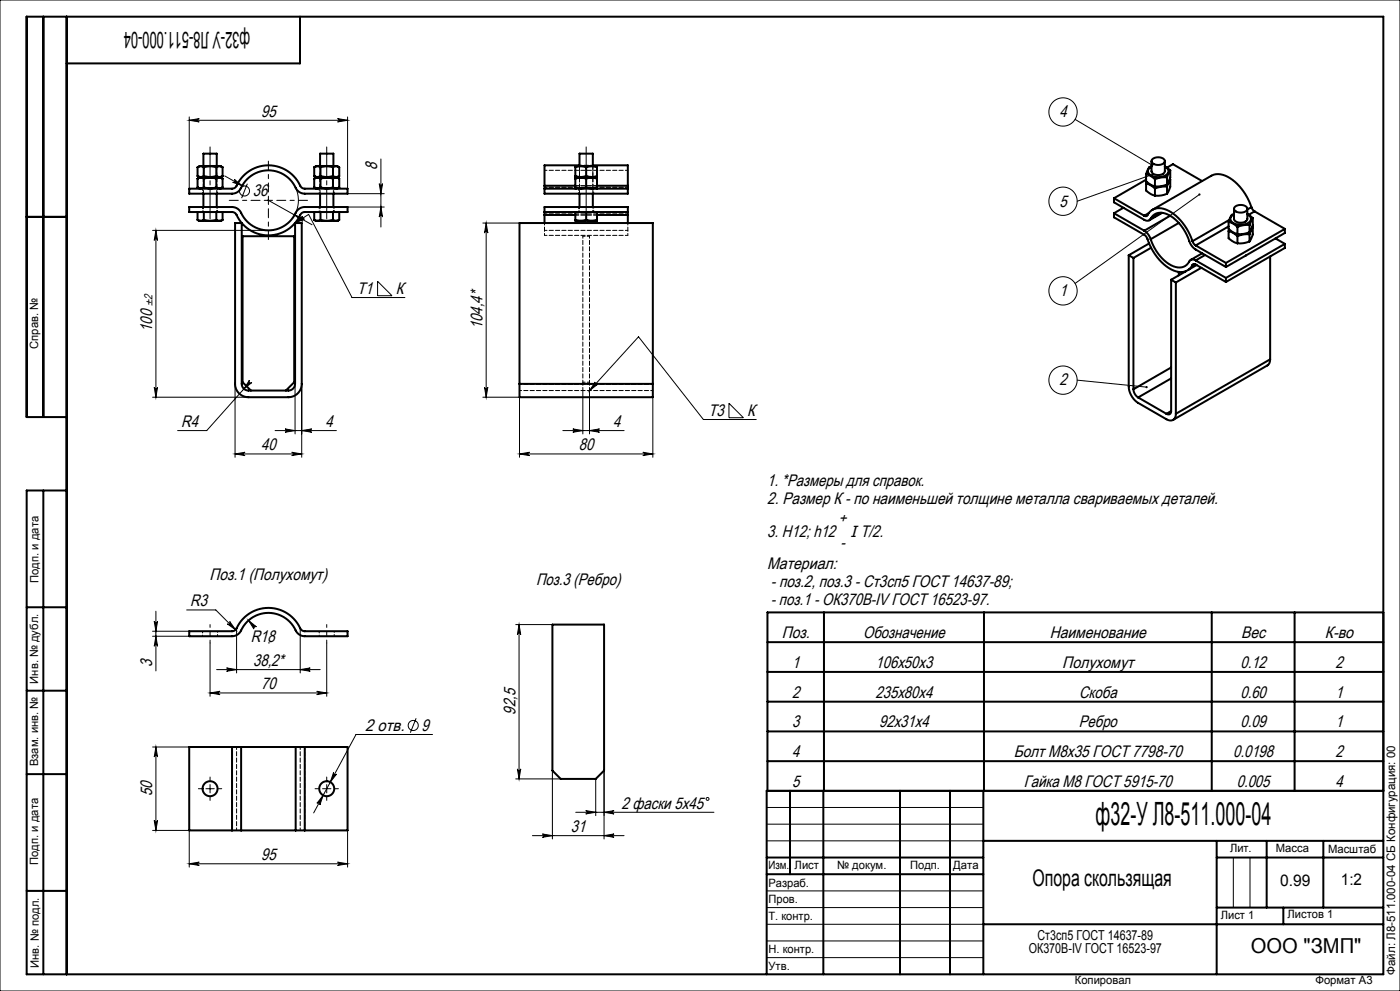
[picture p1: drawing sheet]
<svg xmlns="http://www.w3.org/2000/svg" width="420mm" height="297mm" viewBox="0 0 420 297" stroke-linecap="round" stroke-linejoin="round" font-family="sans-serif">
<g fill="none" stroke="#000" stroke-width=".3">
<path d="M0 0h420v297h-420zM56.8 36l3-.5a.5 .5 0 0 0-.5 .5 .5 .5 0 0 0 .5 .5zM56.8 35v21.5M56.8 36h47.5M101.3 35.5l3 .5-3 .5a.5 .5 0 0 0 .4-.5 .5 .5 0 0 0-.4-.5zM104.3 35v21.5M322.5 35.8l23.2 13.7M67.4 52.7l5.3 3M70.3 53.8l2.4 1.9-2.9-1.1a.5 .5 0 0 0 .7-.2 .5 .5 0 0 0-.2-.6zM72.7 55.7h.1M74.2 55.1l-1.7 4.3M80.3 59.9l13.3 7.5"/>
<path d="M80.5 58.8v2.5M88.7 56.3a9 9 0 0 1-.9 9M104.3 58h11M113.8 55a.5 .5 0 0 0 .5 .5 .5 .5 0 0 0 .5-.5l-.5 3zM114.3 47.7v20.3M345.8 52.3l-22.6 8M359.8 58.3l-37.3 26.7M45.8 69h34.7M46.8 69l.5 3a.5 .5 0 0 0-.5-.4 .5 .5 0 0 0-.5 .4zM46.8 69v50M79.3 60h2.5M88.4 64.4l2.8 1.1a.5 .5 0 0 0-.6 .2 .5 .5 0 0 0 .2 .6z"/>
<path d="M88.5 66.8l2.3-2a.5 .5 0 0 0-.1 .7 .5 .5 0 0 0 .6 .2zM88.5 66.8l4.1-2.5 13 24.9h15.9M104.3 62h11M114.3 62l.5 3a.5 .5 0 0 0-.5-.4 .5 .5 0 0 0-.5 .4zM144.9 66.8h11M145.9 66.8v52.2M145.9 66.8l.5 3a.5 .5 0 0 0-.5-.4 .5 .5 0 0 0-.5 .4zM113.3 84.3l4.3 4.3h-4.3zM45.8 119h28.7M46.3 116a.5 .5 0 0 0 .5 .5 .5 .5 0 0 0 .5-.5l-.5 3zM70.5 115v22M74.5 115l-12.5 14h-8.7"/>
<path d="M74.8 114a.5 .5 0 0 0 .1 .7 .5 .5 0 0 0 .7-.1l-2.4 1.9zM88.5 115v15M90.5 115v22M144.9 119h11v18M145.4 116a.5 .5 0 0 0 .5 .5 .5 .5 0 0 0 .5-.5l-.5 3zM174.9 117v13M176.9 117v13M176.9 117l14.7-16.1 19.4 24.8h15.9M178.5 114.5a.5 .5 0 0 0 .1 .7 .5 .5 0 0 0 .7 0l-2.4 1.8zM195.9 119v18M323.2 113.9l20.8 2.1M70.5 136h20"/>
<path d="M70.5 136l3-.5a.5 .5 0 0 0-.5 .5 .5 .5 0 0 0 .5 .5zM82.5 129h18.4M85.5 128.5l3 .5-3 .5a.5 .5 0 0 0 .5-.5 .5 .5 0 0 0-.5-.5zM87.5 135.5l3 .5-3 .5a.5 .5 0 0 0 .5-.5 .5 .5 0 0 0-.5-.5zM90.5 129l3-.5a.5 .5 0 0 0-.5 .5 .5 .5 0 0 0 .5 .5zM155.9 136l3-.5a.5 .5 0 0 0-.5 .5 .5 .5 0 0 0 .5 .5zM155.9 136h40M168.9 129h18.3M171.9 128.5l3 .5-3 .5a.5 .5 0 0 0 .4-.5 .5 .5 0 0 0-.4-.5zM176.9 129l3-.5a.5 .5 0 0 0-.5 .5 .5 .5 0 0 0 .5 .5zM192.9 135.5l3 .5-3 .5a.5 .5 0 0 0 .4-.5 .5 .5 0 0 0-.4-.5zM218.7 120.9l4.3 4.3h-4.3z"/>
<path d="M45.8 189.2h11M45.8 190.7h11M46.3 186.2a.5 .5 0 0 0 .5 .5 .5 .5 0 0 0 .5-.5l-.5 3zM46.8 183.2v17.9M46.8 190.7l.5 3a.5 .5 0 0 0-.5-.5 .5 .5 0 0 0-.5 .5zM56 182.8h8.7l6 5.9M63 192.7v16M68.9 186.3l1.8 2.4-2.5-1.7a.5 .5 0 0 0 .7 0 .5 .5 0 0 0 0-.7zM71 188.3v13.4M74.6 185.9l2.3 2a.5 .5 0 0 0-.7-.1 .5 .5 0 0 0 0 .7zM74.6 185.9l1.8 2.2M80.5 192.7h.1"/>
<path d="M90.1 188.3v13.4M98 192.7v16M154.7 187.2h11M155.7 187.2l.5 3a.5 .5 0 0 0-.5-.5 .5 .5 0 0 0-.5 .5zM155.7 187.2v46.2M63 207.7l3-.5a.5 .5 0 0 0-.5 .5 .5 .5 0 0 0 .5 .5zM63 207.7h35M65 200.7h31.1M68 200.2l3 .5-3 .5a.5 .5 0 0 0 .4-.5 .5 .5 0 0 0-.4-.5zM90.1 200.7l3-.5a.5 .5 0 0 0-.5 .5 .5 .5 0 0 0 .5 .5zM95 207.2l3 .5-3 .5a.5 .5 0 0 0 .5-.5 .5 .5 0 0 0-.5-.5zM124.8 215.3l-1.7 4.3"/>
<path d="M45.8 223.9h11M46.8 223.9v25M46.8 223.9l.5 3a.5 .5 0 0 0-.5-.5 .5 .5 0 0 0-.5 .5zM61.8 236.4h2.5M63 235.1v2.5M96.8 236.4h2.5M96.9 238.4l-.9 2.8a.5 .5 0 0 0-.3-.6 .5 .5 0 0 0-.6 .2zM98 235.1v2.5M100.1 231.5a.5 .5 0 0 0 .2 .7 .5 .5 0 0 0 .7-.2l-1.9 2.4zM129.8 220.1h-23l-12.7 23.5M154.7 233.4h13.5M155.2 230.4a.5 .5 0 0 0 .5 .5 .5 .5 0 0 0 .5-.5l-.5 3z"/>
<path d="M165.7 230.9v20.5M178.7 233.4v11M181.2 230.9v20.5M45.8 248.9h11v11M46.3 245.9a.5 .5 0 0 0 .5 .4 .5 .5 0 0 0 .5-.4l-.5 3zM56.8 258.9l3-.5a.5 .5 0 0 0-.5 .5 .5 .5 0 0 0 .5 .5zM56.8 258.9h47.5M101.3 258.4l3 .5-3 .5a.5 .5 0 0 0 .4-.5 .5 .5 0 0 0-.4-.5zM104.3 248.9v11M159.7 250.4h27.5M162.7 249.9l3 .5-3 .5a.5 .5 0 0 0 .5-.5 .5 .5 0 0 0-.5-.5zM172.7 243.4h41.5"/>
<path d="M175.7 242.9l3 .5-3 .5a.5 .5 0 0 0 .5-.5 .5 .5 0 0 0-.5-.5zM181.2 243.4l3-.5a.5 .5 0 0 0-.5 .5 .5 .5 0 0 0 .5 .5zM181.2 250.4l3-.5a.5 .5 0 0 0-.5 .5 .5 .5 0 0 0 .5 .5zM230 242h65M230 247h65M230 252h65M370 257v15M375 257v15M230 267h65M230 272h65M230 277h65M230 282h65"/>
<path d="M230 287h65"/>
<circle cx="318.9" cy="33.6" r="4.2"/>
<circle cx="73.3" cy="57.2" r="1.51"/>
<circle cx="318.9" cy="60.3" r="4.2"/>
<circle cx="318.9" cy="87.2" r="4.2"/>
<circle cx="318.9" cy="113.9" r="4.2"/>
<circle cx="124" cy="217.4" r="1.51"/>
<circle cx="212.3" cy="239.4" r=".43"/>
</g>
<g fill="none" stroke="#000" stroke-width=".6">
<path d="M13 5v120M20 5v287M90 5v14h-70M56.8 56.5h12.8a1.5 1.5 0 0 0 1.4-.8 10.6 10.6 0 0 1 9.9-6.1 10.6 10.6 0 0 1 9.5 6.6l1 .3h12.9v1.5h-12.9a3.3 3.3 0 0 1-3.1-2.4 9.1 9.1 0 0 0-8.6-4.5 9.1 9.1 0 0 0-7.8 5.9l-1 .8-1.3 .2h-12.8zM59.3 50.1l.6-.4h6.2l.7 .4M59.3 50.1a1.66 1.66 0 0 1 1.8 0M59.3 52.8a1.66 1.66 0 0 0 1.8 0M59.3 53.5a1.66 1.66 0 0 1 1.8 0M59.3 56.2a1.66 1.66 0 0 0 1.8 0M59.3 52.8l.6 .3M59.3 56.2l.6 .3M59.3 50.1v2.7"/>
<path d="M59.3 53.5v2.7M59.9 53.1h6.2M59.9 53.1l-.6 .4M61 49.7v-3.7h4v3.7M61 58v4M61.1 50.1l.5-.1a6.2 6.2 0 0 1 3.3 .1M61.1 52.8l.5 .1a6.2 6.2 0 0 0 3.3-.1M61.1 56.2l.5 .1a6.2 6.2 0 0 0 3.3-.1M61.1 53.5l.5-.1a6.2 6.2 0 0 1 3.3 .1M61.1 50.1v2.7M61.1 53.5v2.7M64.9 50.1a1.66 1.66 0 0 1 1.9 0"/>
<path d="M64.9 52.8a1.66 1.66 0 0 0 1.9 0M64.9 53.5a1.66 1.66 0 0 1 1.9 0M64.9 56.2a1.66 1.66 0 0 0 1.9 0M64.9 50.1v2.7M64.9 53.5v2.7M65 58v4M66.1 53.1l.7 .4M66.8 52.8l-.7 .3M66.8 56.2l-.7 .3M66.8 50.1v2.7M66.8 53.5v2.7M94.3 56.2a1.66 1.66 0 0 0 1.8 0"/>
<path d="M94.3 53.5a1.66 1.66 0 0 1 1.8 0M94.3 52.8a1.66 1.66 0 0 0 1.8 0M94.3 50.1a1.66 1.66 0 0 1 1.8 0M94.3 50.1l.6-.4h6.2l.7 .4M94.3 56.2l.6 .3M94.3 52.8l.6 .3M94.3 50.1v2.7M94.3 53.5v2.7M94.9 53.1h6.2M94.9 53.1l-.6 .4M96 49.7v-3.7h4v3.7M96 58v4"/>
<path d="M96.1 56.2l.5 .1a6.2 6.2 0 0 0 3.3-.1M96.1 53.5l.5-.1a6.2 6.2 0 0 1 3.3 .1M96.1 52.8l.5 .1a6.2 6.2 0 0 0 3.3-.1M96.1 50.1l.5-.1a6.2 6.2 0 0 1 3.3 .1M96.1 50.1v2.7M96.1 53.5v2.7M99.9 56.2a1.66 1.66 0 0 0 1.9 0M99.9 53.5a1.66 1.66 0 0 1 1.9 0M99.9 52.8a1.66 1.66 0 0 0 1.9 0M99.9 50.1a1.66 1.66 0 0 1 1.9 0M99.9 50.1v2.7M99.9 53.5v2.7"/>
<path d="M100 58v4M101.1 53.1l.7 .4M101.8 56.2l-.7 .3M101.8 52.8l-.7 .3M101.8 50.1v2.7M101.8 53.5v2.7M163.4 55.7v.8M163.4 56.5v1.5h25v-1.5M163.4 56.5h25M163.4 55.7h9.2M172.6 52.8a4.7 4.7 0 0 0 3.3 0M172.6 50.1a4.7 4.7 0 0 1 3.3 0"/>
<path d="M172.6 50.1a.52 .52 0 0 1 .3-.5 .52 .52 0 0 1 .6 .1h4.7a.53 .53 0 0 1 .6 0 .53 .53 0 0 1 .3 .4M172.6 52.8l.2 .3M172.6 53.5a4.7 4.7 0 0 1 3.3 0M172.6 56.2a4.7 4.7 0 0 0 3.3 0M172.6 56.2v.2M172.6 56.5h.2M172.6 50.1v2.7M172.6 53.5v2.7M172.8 53.1h6.1M172.8 53.1l-.2 .4M173.9 49.7v-3.7h4v3.7M173.9 49.5h-10.5v6.2"/>
<path d="M173.9 58v4M175.9 50.1a4.7 4.7 0 0 1 3.2 0M175.9 52.8a4.7 4.7 0 0 0 3.2 0M175.9 53.5a4.7 4.7 0 0 1 3.2 0M175.9 56.2a4.7 4.7 0 0 0 3.2 0M175.9 50.1v2.7M175.9 53.5v2.7M177.9 49.5h10.5v6.2M177.9 58v4M178.9 53.1l.2 .4M179.1 52.8l-.2 .3M179.1 56.2v.2"/>
<path d="M179.1 56.5h-.2M179.1 50.1v2.7M179.1 53.5v2.7M179.1 55.7h9.3M188.4 55.7v.8M334.2 59.4v1.2l9.1 5.3a1.27 1.27 0 0 0 1.9-.3M334.2 59.4l9.1 5.3M343.8 52.2l1 .3 1.7 1.2M343.8 52.2v2.1l1 .8 1.7 .8M343.8 55l1 .3 1.7 1.2M343.8 55v2.1l1 .8 1.7 .7M343.8 53.8l-9.6 5.6"/>
<path d="M344 54.5l-.2 .5M345.5 49.9a1.46 1.46 0 0 0-1.1 1.6 1.46 1.46 0 0 0 1.4 1.3 3.9 3.9 0 0 0 4.7-1.2l-.2-1-.8-.7M345.5 49.9a2.53 2.53 0 0 0-1.7 2.3M345.5 48.3v3a2.31 2.31 0 0 0 4 0v-3M345.8 47.7a2.6 2.6 0 0 1 3.6 .5 2.19 2.19 0 0 1-3.4 .9l-.5-.7zM346.5 53.7v2.2M346.5 56.5v2.1M349.5 49.9l1.6 1.2M350.1 50.3l1.8-1.1 8.7 5.1M350.1 53.2a7.3 7.3 0 0 0-3.6 .5M350.1 55.3a7.3 7.3 0 0 1-3.6 .6M350.1 55.9a7.3 7.3 0 0 0-3.6 .6"/>
<path d="M350.1 58.1a7.3 7.3 0 0 1-3.6 .5M350.1 53.2v2.1M350.1 55.9v2.2M350.9 53.7l.2 .1M351.1 51.1l-1 2.1M351.1 51.1a5.6 5.6 0 0 1-1 4.2M351.1 53.8l-1 2.1M351.1 53.8a5.6 5.6 0 0 1-1 4.3M8 65h12M56.8 62h12.8a3.3 3.3 0 0 1 3.1 2.5 9.1 9.1 0 0 0 8.7 4.5 9.1 9.1 0 0 0 7.8-5.9l1-.8 1.2-.3h12.9v1.5h-12.9a1.5 1.5 0 0 0-1.3 .9 10.6 10.6 0 0 1-9.9 6.1 10.6 10.6 0 0 1-9.6-6.6l-1-.4h-12.8zM59.3 65.9l.9 .3M59.3 63.5v2.4"/>
<path d="M60.2 66.2h2.8M61.1 65.9l1.9 .3M61.1 65.9l-.9 .3M61.1 63.5v2.4M63 66.2h2.8M64.9 65.9l.9 .3M64.9 65.9l-1.9 .3M64.9 63.5v2.4M66.8 65.9l-1 .3M66.8 63.5v2.4M70.5 66.8h2v48.2a2 2 0 0 0 2 2h12a2 2 0 0 0 2-2v-48.2h2v48.2a4 4 0 0 1-4 4h-12a4 4 0 0 1-4-4zM94.3 65.9l.9 .3"/>
<path d="M94.3 63.5v2.4M95.2 66.2h2.8M96.1 65.9l1.9 .3M96.1 65.9l-.9 .3M96.1 63.5v2.4M98 66.2h2.8M99.9 65.9l.9 .3M99.9 65.9l-1.9 .3M99.9 63.5v2.4M101.8 65.9l-1 .3M101.8 63.5v2.4M163.4 63.5v.9"/>
<path d="M163.4 64.4v2.4M163.4 63.5v-1.5h25v1.5M163.4 63.5h25M163.4 64.4h9.2M172.6 65.9l1.6 .3M172.6 65.9v.3h1.6M172.6 63.5v2.4M174.2 66.2h3.3M175.9 65.9l-1.7 .3M175.9 65.9l1.6 .3M175.9 63.5v2.4M179.1 65.9l-1.6 .3"/>
<path d="M179.1 65.9v.3h-1.6M179.1 63.5v2.4M179.1 64.4h9.3M188.4 63.5v.9M188.4 64.4v2.4M334.2 63.9v1.2l9.1 5.3 .5 .5a17.7 17.7 0 0 0 8.3 10.2l2.1 .4 1.6-.2M334.2 63.9l9.1 5.2M337 62.3l-2.8 1.6M338.6 76.5v39.4a6.2 6.2 0 0 0 2.8 4.9l8.5 4.9a1.73 1.73 0 0 0 2 .1 1.73 1.73 0 0 0 .9-1.8M338.6 76.5l1.4 .8M340 77.3v39.4M343.3 64.7a.63 .63 0 0 0 .9-.2 4.3 4.3 0 0 1 6.4-1.3 16.2 16.2 0 0 1 7.1 9.1"/>
<path d="M343.3 69.1a4.7 4.7 0 0 1 1.9 2.6M344.6 63.9l-1.3 .8M344.7 73l-6.1 3.5M345.2 65.6a3.7 3.7 0 0 1 5.4-1.2 14.7 14.7 0 0 1 6.5 8.6l.7 1.1 .9 .7 9.1 5.2M345.2 71.7a12.9 12.9 0 0 0 7.5 8.3 3.6 3.6 0 0 0 4.4-2l.7-.2 .9 .3M345.3 74.3l-5.3 3M348.3 63.8l-3.1 1.8M348.7 63.8l-3.9 2.2M351.1 64.7l-7.8 4.4M353.6 66.8l-8.4 4.9M357.7 72.3l1 1.3M357.7 79.4a.63 .63 0 0 1 1-.1l9.1 5.2"/>
<path d="M357.7 79.4l-1.1 1.4M358.3 79.1l-.6 .3M358.7 73.6l9.1 5.2M358.7 78.1l9.1 5.2M359 79.4l-7.7 4.4M360.7 75.9l-3.5 2M361.5 76.4l-2.8 1.7M367.8 78.8v1.2M368.6 69.2l1 .4 1.6 1.2M368.6 69.2v2.2l1 .8 1.6 .7M368.6 66.5l1 .3 1.6 1.2M368.6 66.5v2.1l1 .8 1.6 .7"/>
<path d="M368.6 67.9l-9.9 5.7M368.7 68.8l-.1 .4M368.8 65.9l-11.1 6.4M370.2 64.2a1.46 1.46 0 0 0-1.1 1.6 1.46 1.46 0 0 0 1.5 1.3 3.9 3.9 0 0 0 4.7-1.2l-.2-1-.9-.7 1.6 1.1M370.2 64.1a2.53 2.53 0 0 0-1.6 2.4M370.2 62.6v3a2.31 2.31 0 0 0 4 0v-3M370.5 62a2.6 2.6 0 0 1 3.7 .4 2.19 2.19 0 0 1-3.4 1l-.6-.7zM371.2 68v2.1M371.2 70.8v2.1M374.9 70.2a7.3 7.3 0 0 0-3.7 .6M374.9 72.4a7.3 7.3 0 0 1-3.7 .5M374.9 67.4a7.3 7.3 0 0 0-3.7 .6"/>
<path d="M374.9 69.6a7.3 7.3 0 0 1-3.7 .5M374.9 67.4v2.2M374.9 70.2v2.2M375.4 62.1a15 15 0 0 0-8.6-9.7l-2-.2-1.2 .3-17.9 10.4M375.4 62.1l1 1.3M375.4 62.1l-1.2 .7M375.7 68l.1 .1M375.8 68.1l-.9 2.1M375.8 68.1a5.6 5.6 0 0 1-.9 4.3M375.8 65.3l-.9 2.1M375.8 65.3a5.6 5.6 0 0 1-.9 4.3M376.4 63.4l9.1 5.2"/>
<path d="M376.4 63.4l-1.8 1M381 76.9v30.8M382.6 71.5l2.9 1.6M385.5 68.6v1.2l-17.7 10.2M385.5 68.6l-17.7 10.2M385.5 73.1v1.2l-17.7 10.2M385.5 73.1l-17.7 10.2M351.3 83.8v39.4M351.3 83.8l1.5 .9M352.8 84.7v39.3M353.6 81.5v1M360.4 80.3l-7.6 4.4"/>
<path d="M367.8 83.3v1.2M75.3 117l-2.5-2.5v-43.7h15.5v43.7l-2.5 2.5M155.9 115v4h40v-4M155.9 115v-48.2h40v48.2M155.9 115h40M340 116.7a3.1 3.1 0 0 0 1.4 2.4M341.4 119.1l8.5 4.9M351.3 110.1l-11.3 6.6M351.3 113.4l-9.9 5.7M381 107.7l-.1 1-.7 .8-28.3 16.3M381 107.7l-28.2 16.3M20 125h-12v-120h407v287h-407v-145h12"/>
<path d="M351.3 123.2a.86 .86 0 0 1-.4 .9 .86 .86 0 0 1-1-.1M351.3 123.2l-1.4 .8M13 147v145M8 182h12M56.8 189.2h12.8a1.5 1.5 0 0 0 1.4-.9 10.6 10.6 0 0 1 9.9-6.1 10.6 10.6 0 0 1 9.5 6.6l1 .4h12.9v1.5h-12.9a3.3 3.3 0 0 1-3.1-2.5 9.1 9.1 0 0 0-8.6-4.5 9.1 9.1 0 0 0-7.8 5.9l-1 .8-1.3 .3h-12.8zM165.7 187.2h15.5v43.7l-2.5 2.5h-10.5l-2.5-2.5zM230.2 183.5h184.8v53.5h-184.8zM230.2 192.5h184.8M247.2 183.5v53.5M295.2 183.5v53.5M363.5 183.5v53.5M388.4 183.5v53.5"/>
<path d="M8 207h12M230.2 201.4h184.8M230.2 210.3h184.8M230.2 219.2h184.8M8 232h12M69.6 223.9h2.7M69.6 223.9h-12.8v25h12.8M69.6 223.9v25M72.3 223.9h16.4M72.3 223.9v25M88.7 223.9h2.7M88.7 223.9v25"/>
<path d="M91.4 223.9h12.9v25h-12.9M91.4 223.9v25M230.2 228.1h184.8M237 237v25M247 237v55M270 237v55M285 237v55M295 237v55M415 237h-185v55M69.6 248.9h2.7M72.3 248.9h16.4M88.7 248.9h2.7"/>
<path d="M230 257h65M295 252h120M365 252v40M365 257h50M380 252v20M397 252v20M8 267h12M230 262h65M295 277h120M365 272h50M385 272v5"/>
<circle cx="63" cy="236.4" r="2.25"/>
<circle cx="98" cy="236.4" r="2.25"/>
</g>
<path d="M80.5 57.5v-9.2M78 60h-9.2M80.5 62.5v9.3M83 60h9.3" fill="none" stroke="#000" stroke-width=".3" stroke-dasharray="15.2 1.3 1.3 1.3" stroke-dashoffset="12.5"/>
<path d="M60.5 236.4h-1M63 233.9v-1M63 238.9v1M65.5 236.4h1M95.5 236.4h-1M98 233.9v-1M98 238.9v1M100.5 236.4h1" fill="none" stroke="#000" stroke-width=".3" stroke-dasharray="15.2 1.3 1.3 1.3"/>
<path d="M63 187.2v5.5M98 187.2v5.5" fill="none" stroke="#000" stroke-width=".3" stroke-dasharray="15.2 1.3 1.3 1.3" stroke-dashoffset="14.4"/>
<path d="M63 65.5v-21.5M98 65.5v-21.5M175.9 65.5v-21.5" fill="none" stroke="#000" stroke-width=".3" stroke-dasharray="15.2 1.3 1.3 1.3" stroke-dashoffset="6.4"/>
<g fill="#000">
<path d="M113.8 55a.5 .5 0 0 0 .5 .5 .5 .5 0 0 0 .5-.5l-.5 3zM114.3 62l.5 3a.5 .5 0 0 0-.5-.4 .5 .5 0 0 0-.5 .4zM46.3 186.2a.5 .5 0 0 0 .5 .5 .5 .5 0 0 0 .5-.5l-.5 3zM46.8 190.7l.5 3a.5 .5 0 0 0-.5-.5 .5 .5 0 0 0-.5 .5zM46.8 223.9l.5 3a.5 .5 0 0 0-.5-.5 .5 .5 0 0 0-.5 .5zM46.3 245.9a.5 .5 0 0 0 .5 .4 .5 .5 0 0 0 .5-.4l-.5 3z"/>
<path d="M345.5 49.3v.5h.4l-.2-.3 .3 .2-.1-.4zM345.6 52a.33 .33 0 0 0 .1 .6 .33 .33 0 0 0 .4-.4l-.3 .1 .3-.2zM359.6 58.1a.33 .33 0 0 0 0 .4 .33 .33 0 0 0 .4 0 .33 .33 0 0 0 .1-.4l-.3 .2 .3-.2zM343.7 115.8v.5h.5l.1-.2-.3-.1 .3 .1-.1-.3zM88.5 66.8l2.3-2a.5 .5 0 0 0-.1 .7 .5 .5 0 0 0 .6 .2zM178.5 114.5a.5 .5 0 0 0 .1 .7 .5 .5 0 0 0 .7 0l-2.4 1.8z"/>
<path d="M88.4 64.4l2.4 1.9a.5 .5 0 0 1-.2-.6 .5 .5 0 0 1 .6-.2zM70.3 53.8a.5 .5 0 0 1 .2 .6 .5 .5 0 0 1-.7 .2l2.9 1.1zM85.5 128.5l3 .5-3 .5a.5 .5 0 0 0 .5-.5 .5 .5 0 0 0-.5-.5zM90.5 129l3-.5a.5 .5 0 0 0-.5 .5 .5 .5 0 0 0 .5 .5zM74.8 114l-1.6 2.5 2.4-1.9a.5 .5 0 0 1-.7 .1 .5 .5 0 0 1-.1-.7zM70.5 136l3-.5a.5 .5 0 0 0-.5 .5 .5 .5 0 0 0 .5 .5zM87.5 135.5l3 .5-3 .5a.5 .5 0 0 0 .5-.5 .5 .5 0 0 0-.5-.5zM56.8 36l3-.5a.5 .5 0 0 0-.5 .5 .5 .5 0 0 0 .5 .5zM101.3 35.5l3 .5-3 .5a.5 .5 0 0 0 .4-.5 .5 .5 0 0 0-.4-.5zM68 200.2l3 .5-3 .5a.5 .5 0 0 0 .4-.5 .5 .5 0 0 0-.4-.5zM90.1 200.7l3-.5a.5 .5 0 0 0-.5 .5 .5 .5 0 0 0 .5 .5zM74.6 185.9l1.6 2.6a.5 .5 0 0 1 0-.7 .5 .5 0 0 1 .7 .1zM63 207.7l3-.5a.5 .5 0 0 0-.5 .5 .5 .5 0 0 0 .5 .5zM95 207.2l3 .5-3 .5a.5 .5 0 0 0 .5-.5 .5 .5 0 0 0-.5-.5zM68.9 186.3a.5 .5 0 0 1 0 .7 .5 .5 0 0 1-.7 0l2.5 1.7zM56.8 258.9l3-.5a.5 .5 0 0 0-.5 .5 .5 .5 0 0 0 .5 .5zM101.3 258.4l3 .5-3 .5a.5 .5 0 0 0 .4-.5 .5 .5 0 0 0-.4-.5zM96.9 238.4l-1.8 2.4a.5 .5 0 0 1 .6-.2 .5 .5 0 0 1 .3 .6zM100.1 231.5l-1 2.9 1.9-2.4a.5 .5 0 0 1-.7 .2 .5 .5 0 0 1-.2-.7zM175.7 242.9l3 .5-3 .5a.5 .5 0 0 0 .5-.5 .5 .5 0 0 0-.5-.5zM181.2 243.4l3-.5a.5 .5 0 0 0-.5 .5 .5 .5 0 0 0 .5 .5z"/>
<path d="M46.3 116a.5 .5 0 0 0 .5 .5 .5 .5 0 0 0 .5-.5l-.5 3zM46.8 69l.5 3a.5 .5 0 0 0-.5-.4 .5 .5 0 0 0-.5 .4zM145.4 116a.5 .5 0 0 0 .5 .5 .5 .5 0 0 0 .5-.5l-.5 3zM145.9 66.8l.5 3a.5 .5 0 0 0-.5-.4 .5 .5 0 0 0-.5 .4zM155.2 230.4a.5 .5 0 0 0 .5 .5 .5 .5 0 0 0 .5-.5l-.5 3zM155.7 187.2l.5 3a.5 .5 0 0 0-.5-.5 .5 .5 0 0 0-.5 .5z"/>
<path d="M192.9 135.5l3 .5-3 .5a.5 .5 0 0 0 .4-.5 .5 .5 0 0 0-.4-.5zM155.9 136l3-.5a.5 .5 0 0 0-.5 .5 .5 .5 0 0 0 .5 .5zM176.9 129l3-.5a.5 .5 0 0 0-.5 .5 .5 .5 0 0 0 .5 .5zM171.9 128.5l3 .5-3 .5a.5 .5 0 0 0 .4-.5 .5 .5 0 0 0-.4-.5z"/>
<path d="M162.7 249.9l3 .5-3 .5a.5 .5 0 0 0 .5-.5 .5 .5 0 0 0-.5-.5zM181.2 250.4l3-.5a.5 .5 0 0 0-.5 .5 .5 .5 0 0 0 .5 .5z"/>
</g>
<path d="M61 49.7v3.4M61 53.1v3.4M65 53.1v-3.4M65 56.5v-3.4M96 53.1v3.4M96 49.7v3.4M100 56.5v-3.4M100 53.1v-3.4M173.9 49.7v3.4M173.9 53.1v3.4M177.9 53.1v-3.4M177.9 56.5v-3.4" fill="none" stroke="#000" stroke-width=".3" stroke-dasharray="1.3 .6" stroke-dashoffset="-.1"/>
<g fill="none" stroke="#000" stroke-width=".3" stroke-dasharray="1.3 .6" stroke-dashoffset=".8">
<path d="M60.8 56.5v1.5M65.3 58v-1.5M95.8 56.5v1.5M100.3 58v-1.5M173.6 56.5v1.5M178.1 58v-1.5M60.8 62v1.5M61 62v1.5M65 63.5v-1.5M65.3 63.5v-1.5M95.8 62v1.5M96 62v1.5"/>
<path d="M100 63.5v-1.5M100.3 63.5v-1.5M173.6 62v1.5M173.9 62v1.5M177.9 63.5v-1.5M178.1 63.5v-1.5M60.8 189.2v1.5M65.3 190.7v-1.5M95.8 189.2v1.5M100.3 190.7v-1.5"/>
</g>
<path d="M61 49.7v8.3M65 58v-8.3M96 49.7v8.3M100 58v-8.3M173.9 49.7v8.3M177.9 58v-8.3M174.9 114.5v2.5M176.9 114.5v2.5" fill="none" stroke="#000" stroke-width=".3" stroke-dasharray="1.3 .6" stroke-dashoffset=".3"/>
<path d="M176.9 70.8h-2M176.9 114.5h-2M195.9 117h-40M195.9 115h-40" fill="none" stroke="#000" stroke-width=".3" stroke-dasharray="1.3 .6" stroke-dashoffset=".6"/>
<path d="M163.4 70.5v-3.7M174.9 70.8v43.7M176.9 70.8v43.7M188.4 70.5v-3.7" fill="none" stroke="#000" stroke-width=".3" stroke-dasharray="1.3 .6" stroke-dashoffset=".7"/>
<path d="M177.9 49.5h-4M188.4 56.3h-25M188.4 55.7h-25M188.4 51h-25M163.4 63.8h25M163.4 64.4h25M163.4 70.5h25M163.4 69h25M69.6 223.9v25M71 223.9v25M90.1 223.9v25M91.4 223.9v25" fill="none" stroke="#000" stroke-width=".3" stroke-dasharray="1.3 .6" stroke-dashoffset=".5"/>
<path d="M179.1 55.7h-6.5M172.6 64.4h6.5" fill="none" stroke="#000" stroke-width=".3" stroke-dasharray="1.3 .6" stroke-dashoffset=".2"/>
<text font-size="9.6" x="328.7" y="247.3">ф32-У Л8-511.000-04</text>
<g font-size="6.9">
<text x="75.1" y="9.6" transform="rotate(-180 75.1 9.6)">ф32-У Л8-511.000-04</text>
<text x="309.7" y="265.6">Опора скользящая</text>
</g>
<text font-size="6.2" x="375.2" y="285.5">ООО &quot;ЗМП&quot;</text>
<g font-size="5">
<text x="78.3" y="35">95</text>
<text x="317.8" y="35.1">4</text>
<text x="113.2" y="50.9" transform="rotate(-90 113.2 50.9)">8</text>
<text x="75.8" y="58.8">36</text>
<text x="317.8" y="61.9">5</text>
<text x="107.1" y="88.1">Т1</text>
<text x="118.7" y="88.1">К</text>
<text x="317.8" y="88.8">1</text>
<text x="45.7" y="99.5" transform="rotate(-90 45.7 99.5)">100</text>
<text x="144.8" y="98.6" transform="rotate(-90 144.8 98.6)">104,4*</text>
<text x="317.8" y="115.5">2</text>
<text x="212.5" y="124.6">Т3</text>
<text x="224.2" y="124.6">К</text>
<text x="54.4" y="128">R4</text>
<text x="97.6" y="128">4</text>
<text x="183.9" y="128">4</text>
<text x="78.3" y="135">40</text>
<text x="173.7" y="135">80</text>
<text x="230.2" y="145.6">1. *Размеры для справок.</text>
<text x="230.2" y="151.1">2. Размер К - по наименьшей толщине металла свариваемых деталей.</text>
<text x="230.2" y="160.9">3. H12; h12</text>
<text x="251.7" y="156.6">+</text>
<text x="252.2" y="164.2">-</text>
<text x="62.9" y="173.9">Поз.1 (Полухомут)</text>
<text x="230.1" y="170.4">Материал:</text>
<text x="160.8" y="175.2">Поз.3 (Ребро)</text>
<text x="231.3" y="175.9">- поз.2, поз.3 - Ст3сп5 ГОСТ 14637-89;</text>
<text x="57.1" y="181.7">R3</text>
<text x="231.2" y="181.4">- поз.1 - ОК370В-IV ГОСТ 16523-97.</text>
<text x="234.5" y="191.2">Поз.</text>
<text x="259" y="191.2">Обозначение</text>
<text x="314.9" y="191.2">Наименование</text>
<text x="372.3" y="191.2">Вес</text>
<text x="397.4" y="191.2">К-во</text>
<text x="75.2" y="192.4">R18</text>
<text x="45.7" y="200" transform="rotate(-90 45.7 200)">3</text>
<text x="75.9" y="199.6">38,2*</text>
<text x="237.6" y="200.1">1</text>
<text x="262.6" y="200.1">106х50х3</text>
<text x="318.7" y="200.1">Полухомут</text>
<text x="372.1" y="200.1">0.12</text>
<text x="400.6" y="200.1">2</text>
<text x="78.3" y="206.6">70</text>
<text x="237.6" y="209">2</text>
<text x="262.6" y="209">235х80х4</text>
<text x="323.7" y="209">Скоба</text>
<text x="372.1" y="209">0.60</text>
<text x="400.6" y="209">1</text>
<text x="154.6" y="214.2" transform="rotate(-90 154.6 214.2)">92,5</text>
<text x="109.5" y="219">2 отв.</text>
<text x="126.5" y="219">9</text>
<text x="237.6" y="218">3</text>
<text x="263.7" y="218">92х31х4</text>
<text x="323.6" y="218">Ребро</text>
<text x="372.1" y="218">0.09</text>
<text x="400.6" y="218">1</text>
<text x="237.6" y="226.9">4</text>
<text x="304.1" y="226.9">Болт M8x35 ГОСТ 7798-70</text>
<text x="369.9" y="226.9">0.0198</text>
<text x="400.6" y="226.9">2</text>
<text x="45.7" y="238.6" transform="rotate(-90 45.7 238.6)">50</text>
<text x="237.6" y="235.8">5</text>
<text x="307.1" y="235.8">Гайка M8 ГОСТ 5915-70</text>
<text x="371" y="235.8">0.005</text>
<text x="400.6" y="235.8">4</text>
<text x="186.5" y="242.3">2 фаски 5x45</text>
<text x="171.3" y="249.4">31</text>
<text x="78.3" y="257.8">95</text>
</g>
<g font-size="4.8">
<text x="384" y="265.6">0.99</text>
<text x="402.3" y="265.3">1:2</text>
</g>
<text font-size="4.7" x="255.1" y="161">I T/2.</text>
<g font-size="4.1">
<text x="311.3" y="281.6">Ст3сп5 ГОСТ 14637-89</text>
<text x="308.6" y="285.6">ОК370В-IV ГОСТ 16523-97</text>
</g>
<g font-size="3.5">
<text x="45.7" y="91.8" transform="rotate(-90 45.7 91.8)">±2</text>
<text x="418.6" y="292.1" transform="rotate(-90 418.6 292.1)">Файл: Л8-511.000-04 СБ Конфигурация: 00</text>
</g>
<g font-size="3.4">
<text x="11.5" y="104.5" transform="rotate(-90 11.5 104.5)">Справ. №</text>
<text x="11.6" y="174.7" transform="rotate(-90 11.6 174.7)">Подп. и дата</text>
<text x="11.4" y="204.9" transform="rotate(-90 11.4 204.9)">Инв. № дубл.</text>
<text x="11.4" y="229.6" transform="rotate(-90 11.4 229.6)">Взам. инв. №</text>
<text x="369" y="255.5">Лит.</text>
<text x="382.8" y="255.5">Масса</text>
<text x="398.4" y="255.6">Масштаб</text>
<text x="11.4" y="259.2" transform="rotate(-90 11.4 259.2)">Подп. и дата</text>
<text x="230.5" y="260.5">Изм.</text>
<text x="238.4" y="260.4">Лист</text>
<text x="251.1" y="260.4">№ докум.</text>
<text x="273" y="260.4">Подп.</text>
<text x="286" y="260.4">Дата</text>
<text x="230.5" y="265.7">Разраб.</text>
<text x="230.5" y="275.7">Т. контр.</text>
<text x="230.6" y="270.7">Пров.</text>
<text x="366.2" y="275.3">Лист 1</text>
<text x="386.3" y="275.2">Листов 1</text>
<text x="230.6" y="285.7">Н. контр.</text>
<text x="11.6" y="290" transform="rotate(-90 11.6 290)">Инв. № подл.</text>
<text x="230.6" y="290.7">Утв.</text>
<text x="322.5" y="295">Копировал</text>
<text x="394.6" y="295">Формат А3</text>
</g>
</svg>
